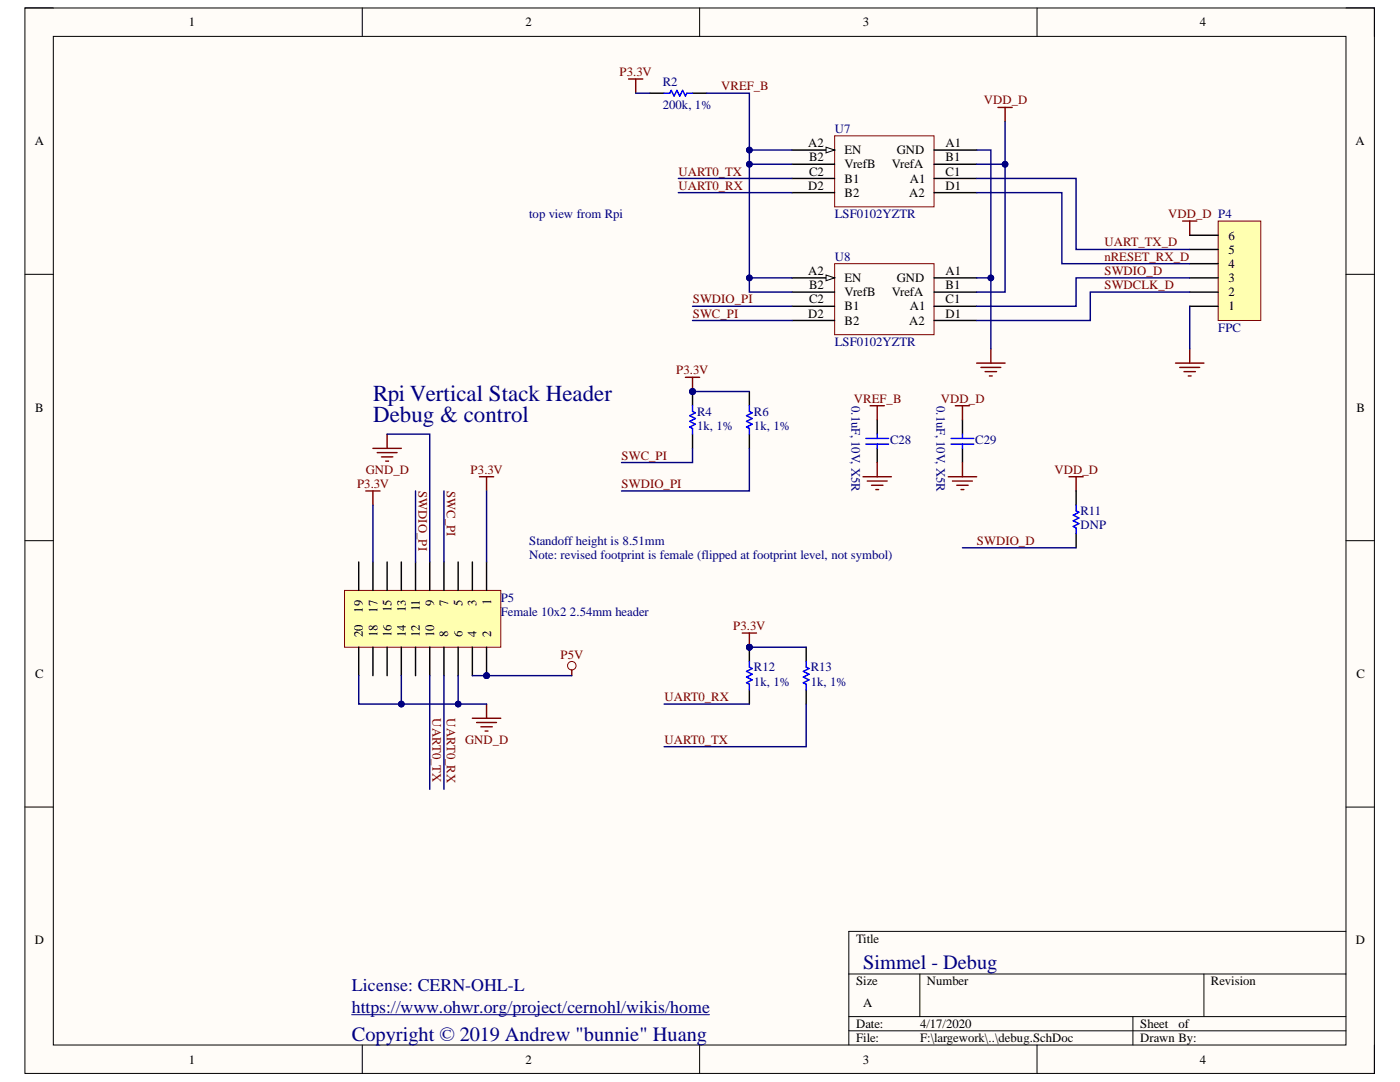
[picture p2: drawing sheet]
<svg xmlns="http://www.w3.org/2000/svg" width="279mm" height="216mm" viewBox="0 0 279 216" stroke-linecap="round" stroke-linejoin="round" font-family="sans-serif">
<path d="M5 1.6h269.3v212.6h-269.3z" fill-rule="evenodd" fill="#fffcf8"/>
<path d="M5 1.6h269.3v212.6h-269.3z" fill="none" stroke="#000" stroke-width=".2"/>
<path d="M10.6 7.3h258v201.2h-258z" fill-rule="evenodd" fill="#fffcf8"/>
<g fill="none" stroke="#000" stroke-width=".2">
<path d="M5 1.6h5.6M10.6 7.3h258v201.2h-258zM72.3 1.6v5.7M139.6 1.6v5.7M207 1.6v5.7M268.6 1.6h5.7v5.7M5 54.7h5.6M268.6 54.7h5.7M5 107.9h5.6M268.6 107.9h5.7M5 161h5.6M268.6 161h5.7"/>
<path d="M169.4 194.3h99.2M183.6 194.3v8.6M240.3 194.3v8.6M268.6 185.8h-99.2v22.7M72.3 208.5v5.7M139.6 208.5v5.7M169.4 202.9h99.2M169.4 205.7h99.2M207 208.5v5.7M226.1 202.9v5.6M274.3 208.5v5.7"/>
</g>
<path d="M236 44.1h2.9M237.4 44.1v2.8M234.6 72.5h5.7M235.4 73.3h4M236.3 74.2h2.3M237.2 75h.5M237.4 69.6v2.9" fill="none" stroke="#800000" stroke-width=".29"/>
<path d="M243.1 44.1h8.5v19.9h-8.5z" fill-rule="evenodd" fill="#ffffb0"/>
<path d="M243.1 44.1h8.5v19.9h-8.5z" fill="none" stroke="#800000" stroke-width=".2"/>
<path d="M237.4 58.3h5.7M237.4 55.4h5.7M237.4 52.6h5.7M237.4 49.8h5.7M237.4 46.9h5.7M237.4 61.1h5.7" fill="none" stroke="#000" stroke-width=".29"/>
<circle cx="97.1" cy="134.8" r=".57" fill="#000080"/>
<circle cx="97.1" cy="134.8" r=".57" fill="none" stroke="#000080" stroke-width=".2"/>
<path d="M68.8 117.8h31.1v11.3h-31.1z" fill-rule="evenodd" fill="#ffffb0"/>
<path d="M68.8 117.8h31.1v11.3h-31.1z" fill="none" stroke="#800000" stroke-width=".2"/>
<path d="M97.1 112.1v5.7M97.1 129.1v5.7" fill="none" stroke="#000" stroke-width=".29"/>
<circle cx="97.1" cy="134.8" r=".57" fill="#000080"/>
<g fill="none" stroke="#000080" stroke-width=".2">
<path d="M70.2 202.5h71.4"/>
<circle cx="97.1" cy="134.8" r=".57"/>
</g>
<g fill="none" stroke="#000" stroke-width=".29">
<path d="M158.1 29.9h8.5M186.4 29.9h8.5M175.1 83.8v2.8M175.1 89.5v2.8M192.1 83.8v2.8M192.1 89.5v2.8M71.6 112.1v5.7M74.4 112.1v5.7M77.3 112.1v5.7M80.1 112.1v5.7M82.9 112.1v5.7M85.8 112.1v5.7"/>
<path d="M88.6 112.1v5.7M91.4 112.1v5.7M94.3 112.1v5.7M71.6 129.1v5.7M74.4 129.1v5.7M77.3 129.1v5.7M80.1 129.1v5.7M82.9 129.1v5.7M85.8 129.1v5.7M88.6 129.1v5.7M91.4 129.1v5.7M94.3 129.1v5.7"/>
</g>
<g fill="none" stroke="#800000" stroke-width=".29">
<path d="M199.2 21.4h2.8M200.6 21.4v2.9M194.9 72.5h5.7M195.8 73.3h3.9M196.6 74.2h2.3M197.5 75h.5M197.7 69.6v2.9M73 98h2.8M74.4 89.5h5.7M74.4 98v2.8M75.3 90.3h3.9M76.1 91.2h2.3"/>
<path d="M77 92h.5M77.3 86.6v2.9M95.7 95.1h2.8M97.1 95.1v2.9M172.2 95.1h5.7M173.1 96h3.9M173.7 81h2.8M173.9 96.8h2.3M174.8 97.7h.5M175.1 81v2.8M175.1 92.3v2.8M189.2 95.1h5.7"/>
<path d="M190.1 96h4M190.7 81h2.8M190.9 96.8h2.3M191.8 97.7h.6M192.1 81v2.8M192.1 92.3v2.8M114.1 133.7v1.1M94.3 143.3h5.6M95.1 144.2h4M96 145h2.2M96.8 145.9h.6M97.1 140.5v2.8"/>
</g>
<g fill="none" stroke="#800000" stroke-width=".2">
<path d="M166.6 27.1h19.8v14.2h-19.8z"/>
<circle cx="114.1" cy="132.8" r=".85"/>
</g>
<path d="M172.8 88.6h4.5M172.8 87.5h4.5M175.1 86.6v.9M175.1 88.6v.9M189.8 88.6h4.5M189.8 87.5h4.5M192.1 86.6v.9M192.1 88.6v.9" fill="none" stroke="#00f" stroke-width=".29"/>
<path d="M164.9 29.4l1.7 .5-1.7 .6z" fill="#f8fcff"/>
<path d="M164.9 29.4l1.7 .5-1.7 .6z" fill="none" stroke="#000" stroke-width=".2"/>
<path d="M158.1 32.8h8.5M158.1 35.6h8.5M158.1 38.4h8.5M186.4 32.8h8.5M186.4 35.6h8.5M186.4 38.4h8.5M158.1 55.4h8.5M186.4 55.4h8.5" fill="none" stroke="#000" stroke-width=".29"/>
<path d="M166.6 52.6h19.8v14.2h-19.8z" fill="none" stroke="#800000" stroke-width=".2"/>
<path d="M164.9 54.9l1.7 .5-1.7 .6z" fill="#f8fcff"/>
<path d="M164.9 54.9l1.7 .5-1.7 .6z" fill="none" stroke="#000" stroke-width=".2"/>
<path d="M129.7 18.6h2.8M138.2 18.6h2.8M158.1 58.3h8.5M186.4 58.3h8.5M158.1 61.1h8.5M158.1 64h8.5M186.4 61.1h8.5M186.4 64h8.5" fill="none" stroke="#000" stroke-width=".29"/>
<path d="M125.5 15.8h2.8M126.9 15.8v2.8" fill="none" stroke="#800000" stroke-width=".29"/>
<path d="M132.5 18.6h1.2l.3-.6 .5 1.2 .6-1.2 .6 1.2 .5-1.2 .6 1.2 .3-.6h1.1" fill="none" stroke="#00f" stroke-width=".29"/>
<circle cx="138.2" cy="78.1" r=".57" fill="#000080"/>
<circle cx="138.2" cy="78.1" r=".57" fill="none" stroke="#000080" stroke-width=".2"/>
<path d="M138.2 78.1v2.9" fill="none" stroke="#000" stroke-width=".29"/>
<circle cx="138.2" cy="78.1" r=".57" fill="#000080"/>
<circle cx="138.2" cy="78.1" r=".57" fill="none" stroke="#000080" stroke-width=".2"/>
<path d="M149.6 78.1v2.9M138.2 86.6v2.9M149.6 86.6v2.9" fill="none" stroke="#000" stroke-width=".29"/>
<path d="M138.2 81v1.1l.6 .3-1.2 .5 1.2 .6-1.2 .6 1.2 .5-1.2 .6 .6 .3v1.1M149.6 81v1.1l.5 .3-1.1 .5 1.1 .6-1.1 .6 1.1 .5-1.1 .6 .6 .3v1.1" fill="none" stroke="#00f" stroke-width=".29"/>
<path d="M136.8 75.3h2.8M138.2 75.3v2.8" fill="none" stroke="#800000" stroke-width=".29"/>
<circle cx="138.2" cy="78.1" r=".57" fill="#000080"/>
<circle cx="138.2" cy="78.1" r=".57" fill="none" stroke="#000080" stroke-width=".2"/>
<circle cx="149.6" cy="129.1" r=".57" fill="#000080"/>
<circle cx="149.6" cy="129.1" r=".57" fill="none" stroke="#000080" stroke-width=".2"/>
<path d="M149.6 129.1v2.9" fill="none" stroke="#000" stroke-width=".29"/>
<circle cx="149.6" cy="129.1" r=".57" fill="#000080"/>
<circle cx="149.6" cy="129.1" r=".57" fill="none" stroke="#000080" stroke-width=".2"/>
<path d="M149.6 137.7v2.8" fill="none" stroke="#000" stroke-width=".29"/>
<path d="M149.6 132v1.1l.5 .3-1.1 .6 1.1 .5-1.1 .6 1.1 .6-1.1 .5 .6 .3v1.2" fill="none" stroke="#00f" stroke-width=".29"/>
<path d="M148.1 126.3h2.9M149.6 126.3v2.8" fill="none" stroke="#800000" stroke-width=".29"/>
<circle cx="149.6" cy="129.1" r=".57" fill="#000080"/>
<circle cx="149.6" cy="129.1" r=".57" fill="none" stroke="#000080" stroke-width=".2"/>
<path d="M213.3 95.1h2.9M214.8 95.1v2.9" fill="none" stroke="#800000" stroke-width=".29"/>
<path d="M214.8 98v2.8M214.8 106.5v2.8M160.9 129.1v2.9M160.9 137.7v2.8" fill="none" stroke="#000" stroke-width=".29"/>
<path d="M214.8 100.8v1.1l.5 .3-1.1 .6 1.1 .6-1.1 .5 1.1 .6-1.1 .6 .6 .2v1.2M160.9 132v1.1l.6 .3-1.2 .6 1.2 .5-1.2 .6 1.2 .6-1.2 .5 .6 .3v1.2" fill="none" stroke="#00f" stroke-width=".29"/>
<path d="M237.4 61.1v8.5M71.6 134.8v5.7h8.5" fill="none" stroke="#000080" stroke-width=".29"/>
<circle cx="80.1" cy="140.5" r=".57" fill="#000080"/>
<circle cx="80.1" cy="140.5" r=".57" fill="none" stroke="#000080" stroke-width=".2"/>
<path d="M77.3 86.6h8.5v25.5M80.1 134.8v5.7h11.3" fill="none" stroke="#000080" stroke-width=".29"/>
<circle cx="80.1" cy="140.5" r=".57" fill="#000080"/>
<circle cx="80.1" cy="140.5" r=".57" fill="none" stroke="#000080" stroke-width=".2"/>
<circle cx="91.4" cy="140.5" r=".57" fill="#000080"/>
<circle cx="91.4" cy="140.5" r=".57" fill="none" stroke="#000080" stroke-width=".2"/>
<path d="M91.4 134.8v5.7h5.7" fill="none" stroke="#000080" stroke-width=".29"/>
<circle cx="91.4" cy="140.5" r=".57" fill="#000080"/>
<circle cx="91.4" cy="140.5" r=".57" fill="none" stroke="#000080" stroke-width=".2"/>
<path d="M94.3 134.8h19.8" fill="none" stroke="#000080" stroke-width=".29"/>
<circle cx="97.1" cy="134.8" r=".57" fill="#000080"/>
<circle cx="97.1" cy="134.8" r=".57" fill="none" stroke="#000080" stroke-width=".2"/>
<path d="M126.9 18.6h2.8M135.4 38.4h22.7M135.4 35.6h22.7M138.2 78.1h11.4M138.2 89.5v2.8h-14.2M149.6 89.5v8.5h-25.6M132.5 140.5h17.1M160.9 140.5v8.5h-28.4" fill="none" stroke="#000080" stroke-width=".29"/>
<circle cx="138.2" cy="78.1" r=".57" fill="#000080"/>
<circle cx="138.2" cy="78.1" r=".57" fill="none" stroke="#000080" stroke-width=".2"/>
<path d="M141 18.6h8.6v14.2h8.5M138.2 64h19.9M138.2 61.1h19.9" fill="none" stroke="#000080" stroke-width=".29"/>
<circle cx="149.5" cy="29.9" r=".57" fill="#000080"/>
<circle cx="149.5" cy="29.9" r=".57" fill="none" stroke="#000080" stroke-width=".2"/>
<circle cx="149.5" cy="32.8" r=".57" fill="#000080"/>
<circle cx="149.5" cy="32.8" r=".57" fill="none" stroke="#000080" stroke-width=".2"/>
<path d="M149.6 129.1h11.3" fill="none" stroke="#000080" stroke-width=".29"/>
<circle cx="149.6" cy="129.1" r=".57" fill="#000080"/>
<circle cx="149.6" cy="129.1" r=".57" fill="none" stroke="#000080" stroke-width=".2"/>
<path d="M149.6 32.8v25.5h8.5" fill="none" stroke="#000080" stroke-width=".29"/>
<circle cx="149.5" cy="32.8" r=".57" fill="#000080"/>
<circle cx="149.5" cy="32.8" r=".57" fill="none" stroke="#000080" stroke-width=".2"/>
<circle cx="149.5" cy="55.4" r=".57" fill="#000080"/>
<circle cx="149.5" cy="55.4" r=".57" fill="none" stroke="#000080" stroke-width=".2"/>
<path d="M149.6 55.4h8.5" fill="none" stroke="#000080" stroke-width=".29"/>
<circle cx="149.5" cy="55.4" r=".57" fill="#000080"/>
<circle cx="149.5" cy="55.4" r=".57" fill="none" stroke="#000080" stroke-width=".2"/>
<path d="M149.6 29.9h8.5" fill="none" stroke="#000080" stroke-width=".29"/>
<circle cx="149.5" cy="29.9" r=".57" fill="#000080"/>
<circle cx="149.5" cy="29.9" r=".57" fill="none" stroke="#000080" stroke-width=".2"/>
<path d="M200.6 24.3v34h-5.7M237.4 58.3h-19.8v5.7h-22.7M237.4 55.4h-22.6v5.7h-19.9M192.1 109.3h22.7" fill="none" stroke="#000080" stroke-width=".29"/>
<circle cx="200.6" cy="32.8" r=".57" fill="#000080"/>
<circle cx="200.6" cy="32.8" r=".57" fill="none" stroke="#000080" stroke-width=".2"/>
<path d="M194.9 55.4h2.8" fill="none" stroke="#000080" stroke-width=".29"/>
<circle cx="197.7" cy="55.5" r=".57" fill="#000080"/>
<circle cx="197.7" cy="55.5" r=".57" fill="none" stroke="#000080" stroke-width=".2"/>
<path d="M194.9 38.4h17v14.2h25.5M194.9 35.6h19.9v14.2h22.6M194.9 32.8h5.7" fill="none" stroke="#000080" stroke-width=".29"/>
<circle cx="200.6" cy="32.8" r=".57" fill="#000080"/>
<circle cx="200.6" cy="32.8" r=".57" fill="none" stroke="#000080" stroke-width=".2"/>
<path d="M194.9 29.9h2.8v39.7" fill="none" stroke="#000080" stroke-width=".29"/>
<circle cx="197.7" cy="55.5" r=".57" fill="#000080"/>
<circle cx="197.7" cy="55.5" r=".57" fill="none" stroke="#000080" stroke-width=".2"/>
<path d="M82.9 98v14.1M88.6 98v14.1M97.1 98v14.1M74.4 100.8v11.3M85.8 134.8v22.7M88.6 134.8v22.7" fill="none" stroke="#000080" stroke-width=".29"/>
<g font-size="4.6" fill="#000080">
<text x="74.5" y="80">Rpi Vertical Stack Header</text>
<text x="74.5" y="84.2">Debug &amp; control</text>
</g>
<g font-size="4.1" fill="#000080">
<text x="172.3" y="193.4">Simmel - Debug</text>
<text x="70.2" y="207.6">Copyright © 2019 Andrew &quot;bunnie&quot; Huang</text>
</g>
<g font-size="3.6" fill="#000080">
<text x="70.2" y="197.8">License: CERN-OHL-L</text>
<text x="70.2" y="202.1">https://www.ohwr.org/project/cernohl/wikis/home</text>
</g>
<g font-size="2.5">
<text x="37.7" y="5.3">1</text>
<text x="104.8" y="5.3">2</text>
<text x="172.2" y="5.3">3</text>
<text x="239.5" y="5.3">4</text>
<text x="6.9" y="29">A</text>
<text x="161.3" y="29.4">A2</text>
<text x="188.7" y="29.4">A1</text>
<text x="270.5" y="29">A</text>
<text x="161.5" y="32.2">B2</text>
<text x="161.5" y="35">C2</text>
<text x="168.6" y="30.8">EN</text>
<text x="168.6" y="33.6">VrefB</text>
<text x="178" y="33.6">VrefA</text>
<text x="179" y="30.8">GND</text>
<text x="188.7" y="32.2">B1</text>
<text x="188.7" y="35">C1</text>
<text x="161.3" y="37.8">D2</text>
<text x="168.6" y="36.5">B1</text>
<text x="168.6" y="39.3">B2</text>
<text x="181.4" y="39.3">A2</text>
<text x="181.6" y="36.5">A1</text>
<text x="188.7" y="37.8">D1</text>
<text x="245.1" y="47.8">6</text>
<text x="245.1" y="53.5">4</text>
<text x="245.1" y="50.6">5</text>
<text x="161.3" y="54.8">A2</text>
<text x="161.5" y="57.7">B2</text>
<text x="168.6" y="56.3">EN</text>
<text x="168.6" y="59.1">VrefB</text>
<text x="178" y="59.1">VrefA</text>
<text x="179" y="56.3">GND</text>
<text x="188.7" y="54.8">A1</text>
<text x="188.7" y="57.7">B1</text>
<text x="245.1" y="59.1">2</text>
<text x="245.1" y="56.3">3</text>
<text x="161.3" y="63.4">D2</text>
<text x="161.5" y="60.5">C2</text>
<text x="168.6" y="61.9">B1</text>
<text x="168.6" y="64.8">B2</text>
<text x="181.4" y="64.8">A2</text>
<text x="181.6" y="61.9">A1</text>
<text x="188.7" y="60.5">C1</text>
<text x="188.7" y="63.4">D1</text>
<text x="245.1" y="61.9">1</text>
<text x="7" y="82.2">B</text>
<text x="270.7" y="82.2">B</text>
<text x="72.4" y="122.3" transform="rotate(-90 72.4 122.3)">19</text>
<text x="75.3" y="122.3" transform="rotate(-90 75.3 122.3)">17</text>
<text x="78.1" y="122.2" transform="rotate(-90 78.1 122.2)">15</text>
<text x="81" y="122.1" transform="rotate(-90 81 122.1)">13</text>
<text x="83.8" y="122" transform="rotate(-90 83.8 122)">11</text>
<text x="86.7" y="121" transform="rotate(-90 86.7 121)">9</text>
<text x="89.4" y="120.9" transform="rotate(-90 89.4 120.9)">7</text>
<text x="92.3" y="120.9" transform="rotate(-90 92.3 120.9)">5</text>
<text x="95.1" y="120.8" transform="rotate(-90 95.1 120.8)">3</text>
<text x="98" y="120.7" transform="rotate(-90 98 120.7)">1</text>
<text x="72.4" y="127.2" transform="rotate(-90 72.4 127.2)">20</text>
<text x="75.3" y="127.2" transform="rotate(-90 75.3 127.2)">18</text>
<text x="78.1" y="127.2" transform="rotate(-90 78.1 127.2)">16</text>
<text x="81" y="127.2" transform="rotate(-90 81 127.2)">14</text>
<text x="83.8" y="127.2" transform="rotate(-90 83.8 127.2)">12</text>
<text x="86.7" y="127.2" transform="rotate(-90 86.7 127.2)">10</text>
<text x="89.4" y="127.2" transform="rotate(-90 89.4 127.2)">8</text>
<text x="92.3" y="127.2" transform="rotate(-90 92.3 127.2)">6</text>
<text x="95.1" y="127.2" transform="rotate(-90 95.1 127.2)">4</text>
<text x="98" y="127.2" transform="rotate(-90 98 127.2)">2</text>
<text x="7" y="135.3">C</text>
<text x="270.7" y="135.3">C</text>
<text x="6.9" y="188.4">D</text>
<text x="170.9" y="188.1">Title</text>
<text x="270.6" y="188.4">D</text>
<text x="170.9" y="196.6">Size</text>
<text x="185" y="196.6">Number</text>
<text x="241.7" y="196.6">Revision</text>
<text x="172.3" y="200.9">A</text>
<text x="170.9" y="205.1">Date:</text>
<text x="170.9" y="208">File:</text>
<text x="183.6" y="205.1">4/17/2020</text>
<text x="183.6" y="208">F:\largework\..\debug.SchDoc</text>
<text x="227.5" y="205.1">Sheet</text>
<text x="227.5" y="208">Drawn By:</text>
<text x="235.2" y="205.1">of</text>
<text x="37.7" y="212.2">1</text>
<text x="104.8" y="212.2">2</text>
<text x="172.2" y="212.2">3</text>
<text x="239.5" y="212.2">4</text>
</g>
<g font-size="2.5" fill="#800000">
<text x="123.6" y="15.2">P3.3V</text>
<text x="143.9" y="18">VREF_B</text>
<text x="196.3" y="20.8">VDD_D</text>
<text x="135.4" y="35">UART0_TX</text>
<text x="135.4" y="37.8">UART0_RX</text>
<text x="233.1" y="43.5">VDD_D P4</text>
<text x="220.4" y="52">nRESET_RX_D</text>
<text x="220.4" y="49.2">UART_TX_D</text>
<text x="220.4" y="57.7">SWDCLK_D</text>
<text x="220.4" y="54.8">SWDIO_D</text>
<text x="138.3" y="63.4">SWC_PI</text>
<text x="138.3" y="60.5">SWDIO_PI</text>
<text x="135" y="74.7">P3.3V</text>
<text x="170.4" y="80.4">VREF_B</text>
<text x="187.8" y="80.4">VDD_D</text>
<text x="73" y="94.6">GND_D</text>
<text x="93.9" y="94.6">P3.3V</text>
<text x="124.1" y="91.7">SWC_PI</text>
<text x="210.5" y="94.6">VDD_D</text>
<text x="71.3" y="97.4">P3.3V</text>
<text x="83.5" y="98" transform="rotate(90 83.5 98)">SWDIO_PI</text>
<text x="89.2" y="98" transform="rotate(90 89.2 98)">SWC_PI</text>
<text x="124.1" y="97.4">SWDIO_PI</text>
<text x="195" y="108.7">SWDIO_D</text>
<text x="146.3" y="125.7">P3.3V</text>
<text x="111.9" y="131.4">P5V</text>
<text x="86.3" y="143.3" transform="rotate(90 86.3 143.3)">UART0_TX</text>
<text x="89.2" y="143.3" transform="rotate(90 89.2 143.3)">UART0_RX</text>
<text x="132.6" y="140">UART0_RX</text>
<text x="92.8" y="148.4">GND_D</text>
<text x="132.6" y="148.4">UART0_TX</text>
</g>
<g font-size="2.5" fill="#000080">
<text x="132.3" y="17.2">R2</text>
<text x="132.3" y="21.8">200k, 1%</text>
<text x="166.6" y="26.5">U7</text>
<text x="105.6" y="43.5">top view from Rpi</text>
<text x="166.6" y="43.5">LSF0102YZTR</text>
<text x="166.6" y="52">U8</text>
<text x="166.6" y="69">LSF0102YZTR</text>
<text x="243.1" y="66.2">FPC</text>
<text x="139.1" y="82.9">R4</text>
<text x="150.5" y="82.9">R6</text>
<text x="169.9" y="81" transform="rotate(90 169.9 81)">0.1uF, 10V, X5R</text>
<text x="186.9" y="81" transform="rotate(90 186.9 81)">0.1uF, 10V, X5R</text>
<text x="139.1" y="85.8">1k, 1%</text>
<text x="150.5" y="85.8">1k, 1%</text>
<text x="177.6" y="88.6">C28</text>
<text x="194.6" y="88.6">C29</text>
<text x="215.6" y="102.8">R11</text>
<text x="215.6" y="105.6">DNP</text>
<text x="105.6" y="108.7">Standoff height is 8.51mm</text>
<text x="105.6" y="111.6">Note: revised footprint is female (flipped at footprint level, not symbol)</text>
<text x="99.9" y="120.1">P5</text>
<text x="99.9" y="122.9">Female 10x2 2.54mm header</text>
<text x="150.5" y="133.9">R12</text>
<text x="150.5" y="136.8">1k, 1%</text>
<text x="161.8" y="133.9">R13</text>
<text x="161.8" y="136.8">1k, 1%</text>
</g>
</svg>
